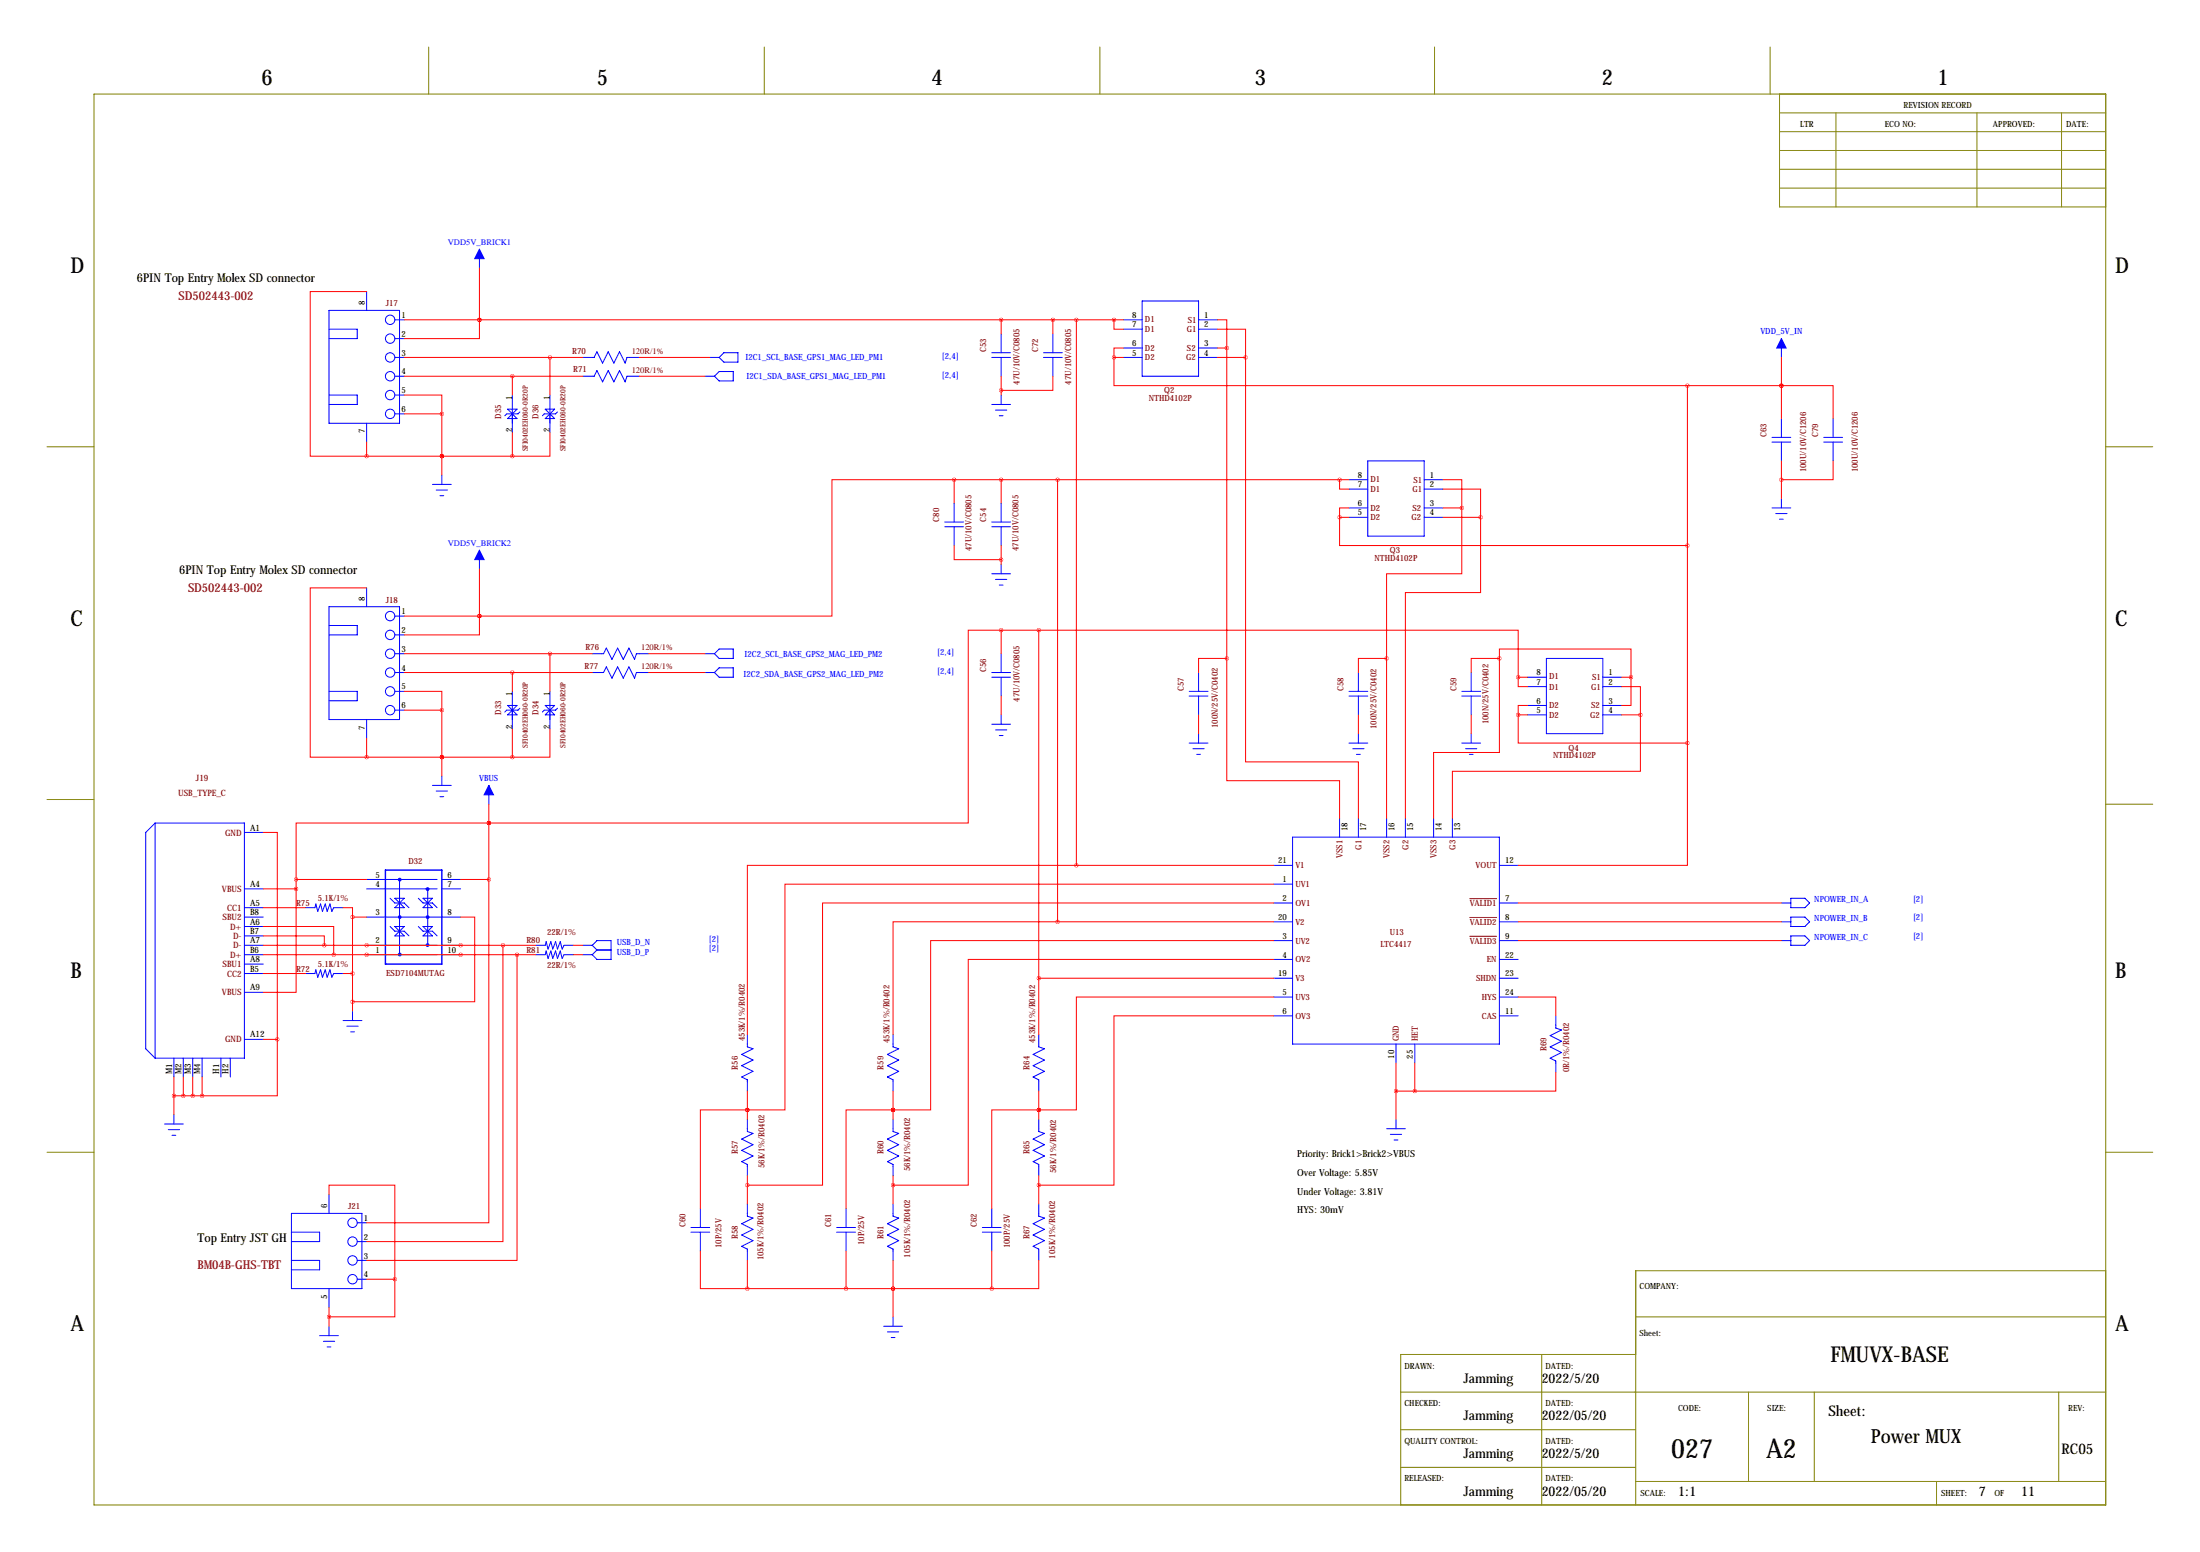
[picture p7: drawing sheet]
<svg xmlns="http://www.w3.org/2000/svg" width="594mm" height="419mm" viewBox="0 0 594 419" stroke-linecap="round" stroke-linejoin="round" font-family="sans-serif">
<g fill="none" stroke="#808000" stroke-width=".27">
<path d="M115.8 12.7v12.7M206.5 12.7v12.7M297.2 12.7v12.7M387.6 12.7v12.7M478.3 12.7v12.7M25.4 25.4h543.6v381h-543.6zM480.8 25.4v30.5h88.2M480.8 30.5h88.2M480.8 35.6h88.2M496.1 30.5v25.4M534.2 30.5v25.4M557 30.5v25.4"/>
<path d="M480.8 40.6h88.2M480.8 45.7h88.2M480.8 50.8h88.2M12.7 120.6h12.7M569 120.6h12.7M12.7 215.9h12.7M569 217.2h12.7M12.7 311.1h12.7M569 311.1h12.7M442 355.6h127M569 343.2h-127v63.2M378.5 375.9h190.5"/>
<path d="M416.6 365.8v40.6M442 365.8h-63.5v40.6M472.4 375.9v24.1M490.2 375.9v24.1M556.3 375.9v24.1M378.5 386.1h63.5M378.5 396.2h63.5M442 400h127M523.2 400v6.4"/>
</g>
<g fill="none" stroke="#00f" stroke-width=".27">
<path d="M99.1 78.7v5.1M129.5 67.3v5.1M88.9 88.9h7.6v2.5h-7.6M88.9 83.8h19v30.5h-19zM106.7 86.4h2.5M106.7 96.5h2.5M106.7 91.4h2.5M157.5 96.5h3l.8-1.5 1.5 3 1.5-3 1.6 3 1.5-3 1.5 3 .5-1.5h3.3M191.8 96.5h2.5M194.3 96.5l1.3-1.3h3.8v2.6h-3.8zM268 96.5h5M268 95.2h5"/>
<path d="M270.5 90.2v5M270.5 96.5v5.1M281.9 96.5h5.1M281.9 95.2h5.1M284.5 90.2v5M284.5 96.5v5.1M303.5 86.4h5.1M303.5 88.9h5.1M303.5 94h5.1M303.5 96.5h5.1M308.6 81.3h15.2v20.3h-15.2zM323.8 86.4h5.1"/>
<path d="M323.8 88.9h5.1M323.8 94h5.1M323.8 96.5h5.1M481.3 91.4v5.1M88.9 106.7h7.6v2.5h-7.6M99.1 114.3v5.1M106.7 101.6h2.5M106.7 106.7h2.5M106.7 111.8h2.5M137.2 110.5l2.5 2.5h-2.5l2.5-2.5zM138.4 106.7v10.1M140.5 111.3l-.5 .5h-3.1l-.5 .5"/>
<path d="M147.3 110.5h2.6l-2.6 2.5h2.6zM148.6 106.7v10.1M150.6 111.3l-.5 .5h-3l-.5 .5M157.5 101.6h3l.8-1.5 1.5 3 1.5-3 1.6 3 1.5-3 1.5 3 .5-1.5h3.3M190.5 101.6h2.5M194.3 100.3h3.8v2.6h-3.8l-1.3-1.3zM268 109.2h5M269 110.7h3M270 112.3h1M270.5 106.7v2.5M478.8 119.4h5.1M478.8 118.1h5.1"/>
<path d="M481.3 113v5.1M481.3 119.4v5.1M492.8 119.4h5M492.8 118.1h5M495.3 113v5.1M495.3 119.4v5.1M116.8 130.8h5.1M117.9 132.3h3M118.9 133.9h1M119.4 128.3v2.5M257.8 135.9v5.1M270.5 135.9v5.1"/>
<path d="M364.5 129.5h5.1M364.5 132.1h5.1M364.5 137.2h5.1M364.5 139.7h5.1M369.6 124.5h15.2v20.3h-15.2zM384.8 129.5h5.1M384.8 132.1h5.1M384.8 137.2h5.1M384.8 139.7h5.1M478.8 137.2h5.1M479.8 138.7h3.1M481.3 134.6v2.6"/>
<path d="M99.1 158.8v5M129.5 148.6v5.1M255.3 142.2h5M255.3 141h5M257.8 142.2v5.1M268 142.2h5M268 141h5M268 154.9h5M269 156.5h3M270 158h1M270.5 142.2v5.1M270.5 152.4v2.5"/>
<path d="M480.8 140.2h1M88.9 163.8h19v30.5h-19zM88.9 168.9h7.6v2.5h-7.6M106.7 171.4h2.5M106.7 166.4h2.5M106.7 176.5h2.5M160 176.5h3.1l.7-1.5 1.6 3.1 1.5-3.1 1.5 3.1 1.5-3.1 1.5 3.1 .6-1.6h3.3M190.5 176.5h2.5M194.3 175.3h3.8v2.5h-3.8l-1.3-1.3zM270.5 176.5v5.1M417.8 177.8h15.3v20.3h-15.3zM88.9 186.7h7.6v2.5h-7.6"/>
<path d="M99.1 194.3v5.1M106.7 181.6h2.5M106.7 186.7h2.5M106.7 191.8h2.5M137.2 190.5h2.5l-2.5 2.5h2.5zM138.4 186.7v10.1M140.5 191.3l-.5 .5h-3.1l-.5 .5M147.3 190.5h2.6l-2.6 2.5h2.6zM148.6 186.7v10.1M150.6 191.3l-.5 .5h-3l-.5 .5M160 181.6h3.1l.7-1.5 1.6 3 1.5-3 1.5 3 1.5-3 1.5 3 .6-1.5h3.3M190.5 181.6h2.5"/>
<path d="M194.3 180.3h3.8v2.6h-3.8l-1.3-1.3zM268 182.9h5M268 181.6h5M268 195.6h5M269 197.1h3M270 198.6h1M270.5 182.9v5.1M270.5 193v2.6M321.3 188h5.1M321.3 186.7h5.1M323.8 181.6v5.1M323.8 188v5"/>
<path d="M323.8 198.1v2.6M364.5 188h5.1M364.5 186.7h5.1M367 181.6v5.1M367 188v5M367 198.1v2.6M395 188h5M395 186.7h5M397.5 181.6v5.1M397.5 188v5M397.5 198.1v2.6M412.7 182.9h5.1"/>
<path d="M412.7 185.4h5.1M412.7 190.5h5.1M412.7 193h5.1M433.1 182.9h5M433.1 185.4h5M433.1 190.5h5M433.1 193h5M116.8 212.1h5.1M117.9 213.6h3M118.9 215.1h1M119.4 209.5v2.6M132.1 212.1v5.1"/>
<path d="M321.3 200.7h5.1M322.3 202.2h3.1M323.3 203.7h1.1M364.5 200.7h5.1M365.5 202.2h3.1M366.5 203.7h1M395 200.7h5M396 202.2h3M397 203.7h1M41.9 222.2h24.1v63.6h-24.1M41.9 222.2v63.6M41.9 222.2l-2.5 2.6v58.4l2.5 2.6"/>
<path d="M66 224.8h5.1M99.1 237.5h19M107.9 237.5v20.3M119.4 237.5h5.1M344.2 233.7h5M344.2 238.8h5M349.2 226.1h55.9v55.8h-55.9zM361.9 221v5.1M367 221v5.1M374.6 221v5.1M379.7 221v5.1M387.3 221v5.1"/>
<path d="M392.4 221v5.1M405.1 233.7h5.1M66 255.3h5.1M66 257.8h5.1M66 252.7h5.1M66 250.2h5.1M66 247.6h5.1M66 245.1h5.1M66 240h5.1M82.5 245.1h2.6l.2-1 .6 2 .7-2 .5 2 .8-2 .5 2 .8-2 .5 2 .5-1h2.5M99.1 255.3h19M99.1 257.8h19"/>
<path d="M99.1 247.6h25.4M99.1 240h19M105.4 242.6l1.3 1.2h2.5l1.3 1.3M105.4 250.2l1.3 1.3h2.5l1.3 1.2M106.7 250.2h2.5l-2.5 2.5h2.5zM106.7 242.6h2.5l-2.5 2.5h2.5zM113 242.6l1.3 1.2h2.5l1.3 1.3M113 250.2l1.3 1.3h2.5l1.3 1.2M114.3 250.2h2.5l-2.5 2.5h2.5zM114.3 242.6h2.5l-2.5 2.5h2.5zM115.6 240v15.3M119.4 255.3h5.1"/>
<path d="M119.4 257.8h5.1M119.4 240h5.1M144.8 255.3h2.5l.3-1 .5 2 .7-2 .6 2 .7-2 .5 2 .8-2 .5 2 .5-1h2.5M144.8 257.8h2.5l.3-1 .5 2 .7-2 .6 2 .7-2 .5 2 .8-2 .5 2 .5-1h2.5M157.5 255.3h2.5M157.5 257.8h2.5M160 255.3l1.3-1.3h3.8v5.1h-3.8l-1.3-1.3M160 255.3l1.3 1.2M161.3 256.5h3.8M161.3 256.5l-1.3 1.3M344.2 243.8h5M344.2 248.9h5"/>
<path d="M344.2 254h5M344.2 259.1h5M405.1 243.8h5.1M405.1 248.9h5.1M405.1 254h5.1M405.1 259.1h5.1M481.3 243.8h2.6M481.3 248.9h2.6M481.3 254h2.6M483.9 252.7h3.8l1.2 1.3-1.2 1.3h-3.8zM483.9 247.6h3.8l1.2 1.3-1.2 1.3h-3.8zM483.9 242.6h3.8l1.2 1.2-1.2 1.3h-3.8z"/>
<path d="M66 268h5.1M66 262.9h5.1M66 260.4h5.1M82.5 262.9h2.6l.2-1 .6 2 .7-2 .5 2 .8-2 .5 2 .8-2 .5 2 .5-1h2.5M92.7 275.6h5.1M93.7 277.1h3.1M94.7 278.6h1.1M95.2 273v2.6M201.9 279.4v3.3l1.6 .5-3.1 1.5 3.1 1.6-3.1 1.5 3.1 1.5-3.1 1.5 1.5 .8v3M241.3 279.4v3.3l1.5 .5-3 1.5 3 1.6-3 1.5 3 1.5-3 1.5 1.5 .8v3M280.7 279.4v3.3l1.5 .5-3.1 1.5 3.1 1.6-3.1 1.5 3.1 1.5-3.1 1.5 1.6 .8v3M344.2 264.2h5"/>
<path d="M344.2 269.2h5M344.2 274.3h5M405.1 264.2h5.1M405.1 269.2h5.1M405.1 274.3h5.1M420.4 274.3v3.3l1.5 .5-3.1 1.6 3.1 1.5-3.1 1.5 3.1 1.5-3.1 1.6 1.6 .7v3.1M47 285.8v5M49.5 285.8v5M52.1 285.8v5M54.6 285.8v5M59.7 285.8v5M62.2 285.8v5"/>
<path d="M66 280.7h5.1M377.2 281.9v5.1M382.3 281.9v5.1M44.4 303.5h5.1M45.5 305.1h3M46.5 306.6h1M47 301v2.5M201.9 302.3v3.3l1.6 .5-3.1 1.5 3.1 1.5-3.1 1.5 3.1 1.6-3.1 1.5 1.5 .8v3M241.3 302.3v3.3l1.5 .5-3 1.5 3 1.5-3 1.5 3 1.6-3 1.5 1.5 .8v3M280.7 302.3v3.3l1.5 .5-3.1 1.5 3.1 1.5-3.1 1.5 3.1 1.6-3.1 1.5 1.6 .8v3M374.6 304.8h5.1M375.7 306.3h3"/>
<path d="M376.7 307.8h1M377.2 302.3v2.5M78.7 332.7h7.7v2.6h-7.7M78.7 327.7h19.1v20.3h-19.1zM88.9 322.6v5.1M96.5 335.3h2.6M96.5 330.2h2.6M186.7 332.7h5.1M186.7 331.5h5.1M189.2 326.4v5.1M189.2 332.7v5.1M201.9 325.1v3.3l1.6 .5-3.1 1.6 3.1 1.5-3.1 1.5 3.1 1.5-3.1 1.5 1.5 .8v3.1"/>
<path d="M226.1 332.7h5M226.1 331.5h5M228.6 326.4v5.1M228.6 332.7v5.1M241.3 325.1v3.3l1.5 .5-3 1.6 3 1.5-3 1.5 3 1.5-3 1.5 1.5 .8v3.1M265.4 332.7h5.1M265.4 331.5h5.1M268 326.4v5.1M268 332.7v5.1M280.7 325.1v3.3l1.5 .5-3.1 1.6 3.1 1.5-3.1 1.5 3.1 1.5-3.1 1.5 1.6 .8v3.1M78.7 340.4h7.7v2.5h-7.7M88.9 348v5.1"/>
<path d="M88.9 358.1v2.6M96.5 340.4h2.6M96.5 345.4h2.6M238.8 358.1h5M239.8 359.7h3M241.3 355.6v2.5M86.4 360.7h5M87.4 362.2h3M88.4 363.7h1M240.8 361.2h1"/>
<circle cx="105.4" cy="91.4" r="1.27"/>
<circle cx="105.4" cy="86.4" r="1.27"/>
<circle cx="105.4" cy="96.5" r="1.27"/>
<circle cx="105.4" cy="106.7" r="1.27"/>
<circle cx="105.4" cy="111.8" r="1.27"/>
<circle cx="105.4" cy="101.6" r="1.27"/>
<circle cx="105.4" cy="176.5" r="1.27"/>
<circle cx="105.4" cy="166.4" r="1.27"/>
<circle cx="105.4" cy="171.4" r="1.27"/>
<circle cx="105.4" cy="186.7" r="1.27"/>
<circle cx="105.4" cy="191.8" r="1.27"/>
<circle cx="105.4" cy="181.6" r="1.27"/>
<circle cx="95.2" cy="330.2" r="1.27"/>
<circle cx="95.2" cy="335.3" r="1.27"/>
<circle cx="95.2" cy="340.4" r="1.27"/>
<circle cx="95.2" cy="345.4" r="1.27"/>
</g>
<path d="M397.1 242.7h7.3M397.1 247.8h7.3M397.1 252.8h7.3" fill="none" stroke="#800000" stroke-width=".27"/>
<path d="M104.1 234.9h15.3v25.5h-15.3z" fill="none" stroke="#00f" stroke-width=".38"/>
<g fill="none" stroke="#00f" stroke-width=".51">
<circle cx="108" cy="237.5" r=".25"/>
<circle cx="108" cy="247.6" r=".25"/>
<circle cx="108" cy="257.8" r=".25"/>
<circle cx="115.5" cy="240.1" r=".25"/>
<circle cx="115.5" cy="247.6" r=".25"/>
<circle cx="115.5" cy="255.2" r=".25"/>
</g>
<g fill="#00f" stroke="#00f" stroke-width=".27">
<path d="M481.3 91.4l1.3 2.6h-2.5z"/>
<path d="M129.5 67.3l1.3 2.6h-2.5z"/>
<path d="M129.5 148.6l1.3 2.5h-2.5z"/>
<path d="M132.1 212.1l1.2 2.5h-2.5z"/>
</g>
<g fill="none" stroke="#f00" stroke-width=".27">
<path d="M99.1 78.7h-15.3v44.5h15.3M129.5 72.4v14M109.2 96.5h48.3M109.2 86.4h194.3M129.5 86.4v5h-20.3M129.5 86.4h.1M148.6 96.5v10.2M172.7 96.5h19.1M270.5 86.4v3.8M284.5 86.4v3.8M290.8 86.4v147.3M301 86.4v2.5h2.5"/>
<path d="M301 96.5v7.6h154.9M301 96.5h2.5M303.5 94h-2.5v2.5M328.9 88.9h7.6v7.6M328.9 86.4h2.6v7.6M328.9 96.5h7.6M328.9 94h2.6M331.5 94v83.8M336.5 96.5v109.2h30.5v15.3M481.3 96.5v16.5M99.1 119.4v3.8M109.2 106.7h10.2v5.1"/>
<path d="M109.2 111.8h10.2M109.2 101.6h48.3M119.4 111.8v16.5M138.4 101.6v5.1M138.4 116.8v6.4M148.6 116.8v6.4h-10.2M172.7 101.6h17.8M270.5 101.6v5.1M284.5 101.6v3.8h-14M455.9 104.1v96.6M455.9 104.1h25.4M481.3 104.1h14v8.9"/>
<path d="M481.3 104.1h.1M99.1 123.2h39.3M119.4 123.2h.1M257.8 129.5h-33v36.9h-95.3M257.8 129.5h106.7M257.8 129.5v6.4M270.5 129.5v6.4M285.8 129.5v119.4M361.9 129.5v2.6h2.6M361.9 139.7v7.6h94M361.9 139.7h2.6M364.5 137.2h-2.6v2.5"/>
<path d="M389.9 129.5h5.1v7.7M389.9 132.1h10.1v7.6M389.9 139.7h10.1M389.9 137.2h5.1M395 137.2v17.7h-20.4v22.9M400 139.7v20.3h-20.3v61M481.3 124.5v10.1M495.3 124.5v5h-14M99.1 158.8h-15.3v45.7h15.3M129.5 153.7v12.7M257.8 147.3v3.8h12.7M270.5 147.3v5.1"/>
<path d="M109.2 166.4h20.3M109.2 176.5h50.8M129.5 166.4v5h-20.3M129.5 166.4h.1M148.6 176.5v10.2M175.3 176.5h15.2M270.5 170.2h-8.9v52h-129.5M270.5 170.2h10.2M270.5 170.2v6.3M280.7 170.2h129.5v12.7M280.7 170.2v109.2M331.5 177.8h-7.7v3.8"/>
<path d="M331.5 177.8v33h30.4v10.2M374.6 177.8h-7.6v3.8M374.6 177.8v43.2M405.1 177.8v25.4h-17.8v17.8M405.1 177.8h-7.6v3.8M405.1 177.8v-2.5h35.6v7.6M99.1 199.4v5.1M109.2 186.7h10.2v5.1M109.2 191.8h10.2M109.2 181.6h50.8M119.4 191.8v17.7M138.4 181.6v5.1"/>
<path d="M138.4 196.8v7.7M148.6 196.8v7.7h-10.2M175.3 181.6h15.2M270.5 188v5M323.8 193v5.1M367 193v5.1M397.5 193v5.1M410.2 182.9v2.5h2.5M410.2 193v7.7h45.7M410.2 182.9h2.5M410.2 193h2.5M412.7 190.5h-2.5v2.5"/>
<path d="M438.1 185.4h5.1v7.6M438.1 182.9h2.6M438.1 193h5.1M440.7 182.9v7.6h-2.6M443.2 193v15.3h-50.8v12.7M99.1 204.5h39.3M119.4 204.5h.1M132.1 217.2v20.3M455.9 200.7v33h-45.7M71.1 224.8h3.8v55.9M80 237.5h19.1M80 237.5v2.5"/>
<path d="M124.5 237.5h7.6M132.1 222.2h.1M132.1 222.2h-52.1v15.3M132.1 237.5v92.7h-33M290.8 233.7h-88.9v45.7M290.8 233.7h53.4M344.2 238.8h-132.1v60.9h-10.2M71.1 250.2h19.1v7.6M71.1 252.7h16.5v2.6M71.1 257.8h73.7M71.1 255.3h73.7M71.1 240h8.9"/>
<path d="M71.1 245.1h11.4M80 240v28h-8.9M92.7 245.1h2.5v2.5M95.2 247.6v25.4M95.2 247.6h3.9M99.1 255.3h.1M99.1 257.8h.1M124.5 247.6h3.8v22.9h-33.1M124.5 255.3h.1M124.5 257.8h.1M135.9 255.3v80h-36.8M139.7 257.8v82.6h-40.6"/>
<path d="M154.9 257.8h2.6M154.9 255.3h2.6M285.8 248.9h-44.5v30.5M285.8 248.9h58.4M344.2 254h-92.7v45.7h-10.2M344.2 259.1h-82.6v60.9h-20.3M344.2 243.8h-122v76.2h-20.3M410.2 248.9h71.1M410.2 243.8h71.1M410.2 254h71.1M71.1 262.9h11.4M92.7 262.9h2.5"/>
<path d="M280.7 264.2h63.5M344.2 269.2h-53.4v30.5h-10.1M344.2 274.3h-43.2v45.7h-20.3M410.2 269.2h10.2v5.1M47 295.9h7.6M47 290.8v10.2M49.5 290.8v5.1M52.1 290.8v5.1M54.6 290.8v5.1M71.1 280.7h3.8M74.9 280.7v15.2h-20.3M201.9 299.7h-12.7v26.7"/>
<path d="M201.9 299.7h.1M201.9 294.6v7.7M241.3 299.7h-12.7v26.7M241.3 299.7h.1M241.3 294.6v7.7M280.7 299.7h-12.7v26.7M280.7 299.7h.1M280.7 294.6v7.7M377.2 287v15.3M377.2 294.6h5.1M382.3 287v7.6M420.4 289.6v5h-38.1"/>
<path d="M201.9 317.5v7.6M241.3 317.5v7.6M280.7 317.5v7.6M88.9 322.6v-2.6h17.8v25.4M189.2 337.8v10.2h12.7M228.6 337.8v10.2M268 337.8v10.2M88.9 353.1v5M99.1 345.4h7.6M106.7 345.4v10.2h-17.8M201.9 340.4v7.6M201.9 348h66.1"/>
<path d="M241.3 348h.1M241.3 340.4v15.2M280.7 340.4v7.6h-12.7"/>
</g>
<path d="M336.5 96.5a.05 .05 0 0 0 .1 0 .05 .05 0 0 0-.1 0zM443.2 193a.05 .05 0 0 0 .1 0 .05 .05 0 0 0-.1 0zM290.8 86.4a.05 .05 0 0 0 .1 0 .05 .05 0 0 0-.1 0zM285.7 129.5a.05 .05 0 0 0 .1 0 .05 .05 0 0 0-.1 0zM331.4 177.8a.05 .05 0 0 0 .1 0 .05 .05 0 0 0-.1 0zM374.6 177.8a.05 .05 0 0 0 .1 0 .05 .05 0 0 0-.1 0zM405.1 177.8a.05 .05 0 0 0 .1 0 .05 .05 0 0 0-.1 0zM280.6 170.2a.05 .05 0 0 0 .1 0 .05 .05 0 0 0-.1 0zM201.9 299.7a.05 .05 0 0 0 .1 0 .05 .05 0 0 0-.1 0zM280.6 299.7a.05 .05 0 0 0 .1 0 .05 .05 0 0 0-.1 0zM280.6 264.2a.05 .05 0 0 0 .1 0 .05 .05 0 0 0-.1 0zM280.6 299.7a.05 .05 0 0 0 .1 0 .05 .05 0 0 0-.1 0zM280.6 320a.05 .05 0 0 0 .1 0 .05 .05 0 0 0-.1 0zM285.7 248.9a.05 .05 0 0 0 .1 0 .05 .05 0 0 0-.1 0zM290.8 233.7a.05 .05 0 0 0 .1 0 .05 .05 0 0 0-.1 0zM201.9 299.7a.05 .05 0 0 0 .1 0 .05 .05 0 0 0-.1 0zM201.9 320a.05 .05 0 0 0 .1 0 .05 .05 0 0 0-.1 0zM201.9 348a.05 .05 0 0 0 .1 0 .05 .05 0 0 0-.1 0zM267.9 348a.05 .05 0 0 0 .1 0 .05 .05 0 0 0-.1 0zM481.3 104.1a.05 .05 0 0 0 .1 0 .05 .05 0 0 0-.1 0zM382.2 294.6a.05 .05 0 0 0 .1 0 .05 .05 0 0 0-.1 0zM331.4 94a.05 .05 0 0 0 .1 0 .05 .05 0 0 0-.1 0zM361.9 129.5a.05 .05 0 0 0 .1 0 .05 .05 0 0 0-.1 0zM361.9 139.7a.05 .05 0 0 0 .1 0 .05 .05 0 0 0-.1 0zM394.9 137.2a.05 .05 0 0 0 .1 0 .05 .05 0 0 0-.1 0zM400 139.7a.05 .05 0 0 0 .1 0 .05 .05 0 0 0-.1 0zM455.9 147.3a.05 .05 0 0 0 .1 0 .05 .05 0 0 0-.1 0zM455.9 104.1a.05 .05 0 0 0 .1 0 .05 .05 0 0 0-.1 0zM455.9 200.7a.05 .05 0 0 0 .1 0 .05 .05 0 0 0-.1 0zM119.3 123.2a.05 .05 0 0 0 .1 0 .05 .05 0 0 0-.1 0zM99 123.2a.05 .05 0 0 0 .1 0 .05 .05 0 0 0-.1 0zM129.5 166.4a.05 .05 0 0 0 .1 0 .05 .05 0 0 0-.1 0zM119.3 191.8a.05 .05 0 0 0 .1 0 .05 .05 0 0 0-.1 0zM119.3 204.5a.05 .05 0 0 0 .1 0 .05 .05 0 0 0-.1 0zM99 204.5a.05 .05 0 0 0 .1 0 .05 .05 0 0 0-.1 0zM129.5 86.4a.05 .05 0 0 0 .1 0 .05 .05 0 0 0-.1 0zM129.5 86.4a.05 .05 0 0 0 .1 0 .05 .05 0 0 0-.1 0zM119.3 111.8a.05 .05 0 0 0 .1 0 .05 .05 0 0 0-.1 0zM129.5 166.4a.05 .05 0 0 0 .1 0 .05 .05 0 0 0-.1 0zM132 222.2a.05 .05 0 0 0 .1 0 .05 .05 0 0 0-.1 0zM106.6 345.4a.05 .05 0 0 0 .1 0 .05 .05 0 0 0-.1 0zM132 222.2a.05 .05 0 0 0 .1 0 .05 .05 0 0 0-.1 0zM87.6 255.3a.05 .05 0 0 0 .1 0 .05 .05 0 0 0-.1 0zM90.1 257.8a.05 .05 0 0 0 .1 0 .05 .05 0 0 0-.1 0zM132 237.5a.05 .05 0 0 0 .1 0 .05 .05 0 0 0-.1 0zM74.9 280.7a.05 .05 0 0 0 .1 0 .05 .05 0 0 0-.1 0zM49.5 295.9a.05 .05 0 0 0 .1 0 .05 .05 0 0 0-.1 0zM52 295.9a.05 .05 0 0 0 .1 0 .05 .05 0 0 0-.1 0zM95.2 270.5a.05 .05 0 0 0 .1 0 .05 .05 0 0 0-.1 0zM95.2 262.9a.05 .05 0 0 0 .1 0 .05 .05 0 0 0-.1 0zM95.2 247.6a.05 .05 0 0 0 .1 0 .05 .05 0 0 0-.1 0zM99 255.3a.05 .05 0 0 0 .1 0 .05 .05 0 0 0-.1 0zM124.4 255.3a.05 .05 0 0 0 .1 0 .05 .05 0 0 0-.1 0zM99 257.8a.05 .05 0 0 0 .1 0 .05 .05 0 0 0-.1 0zM124.4 257.8a.05 .05 0 0 0 .1 0 .05 .05 0 0 0-.1 0zM138.4 181.6a.05 .05 0 0 0 .1 0 .05 .05 0 0 0-.1 0zM119.3 204.5a.05 .05 0 0 0 .1 0 .05 .05 0 0 0-.1 0zM138.4 204.5a.05 .05 0 0 0 .1 0 .05 .05 0 0 0-.1 0zM138.4 101.6a.05 .05 0 0 0 .1 0 .05 .05 0 0 0-.1 0zM119.3 123.2a.05 .05 0 0 0 .1 0 .05 .05 0 0 0-.1 0zM138.4 123.2a.05 .05 0 0 0 .1 0 .05 .05 0 0 0-.1 0zM284.4 86.4a.05 .05 0 0 0 .1 0 .05 .05 0 0 0-.1 0zM481.3 104.1a.05 .05 0 0 0 .1 0 .05 .05 0 0 0-.1 0zM481.3 129.5a.05 .05 0 0 0 .1 0 .05 .05 0 0 0-.1 0z" fill="#f00" stroke="#f00" stroke-width="1"/>
<g font-size="7.3">
<text x="451.6" y="393.7">027</text>
<text x="477.2" y="393.7">A2</text>
</g>
<g font-size="5.9">
<text x="70.6" y="22.9">6</text>
<text x="161.3" y="22.9">5</text>
<text x="251.7" y="22.9">4</text>
<text x="339.1" y="22.9">3</text>
<text x="432.8" y="22.9">2</text>
<text x="523.5" y="22.9">1</text>
<text x="19" y="73.7">D</text>
<text x="571.5" y="73.7">D</text>
<text x="19" y="168.9">C</text>
<text x="571.5" y="168.9">C</text>
<text x="19" y="264.2">B</text>
<text x="571.5" y="264.2">B</text>
<text x="19" y="359.4">A</text>
<text x="571.5" y="359.4">A</text>
<text x="494.6" y="367.8">FMUVX-BASE</text>
</g>
<text font-size="5.3" x="505.5" y="389.6">Power MUX</text>
<g font-size="4">
<text x="494" y="382.3">Sheet:</text>
<text x="557" y="392.5">RC05</text>
</g>
<g font-size="3.6">
<text x="395.4" y="373.4">Jamming</text>
<text x="416.6" y="373.4">2022/5/20</text>
<text x="395.4" y="383.5">Jamming</text>
<text x="416.6" y="383.5">2022/05/20</text>
<text x="395.4" y="393.7">Jamming</text>
<text x="416.6" y="393.7">2022/5/20</text>
<text x="395.4" y="403.9">Jamming</text>
<text x="416.6" y="403.9">2022/05/20</text>
<text x="453.4" y="403.9">1:1</text>
<text x="534.7" y="403.9">7</text>
<text x="546.1" y="403.9">11</text>
</g>
<g font-size="3.3">
<text x="36.9" y="76.2">6PIN Top Entry Molex SD connector</text>
<text x="48.4" y="154.9">6PIN Top Entry Molex SD connector</text>
<text x="53.3" y="335.3">Top Entry JST GH</text>
</g>
<g font-size="3.3" fill="#800000">
<text x="48.3" y="81">SD502443-002</text>
<text x="50.8" y="159.8">SD502443-002</text>
<text x="53.3" y="342.7">BM04B-GHS-TBT</text>
</g>
<g font-size="2.6">
<text x="350.5" y="312.4">Priority: Brick1&gt;Brick2&gt;VBUS</text>
<text x="350.5" y="317.5">Over Voltage: 5.85V</text>
<text x="350.5" y="322.6">Under Voltage: 3.81V</text>
<text x="350.5" y="327.7">HYS: 30mV</text>
</g>
<g font-size="2.4" fill="#800000">
<text x="48.2" y="215">USB_TYPE_C</text>
<text x="52.9" y="210.8">J19</text>
<text x="60.8" y="225.6">GND</text>
<text x="60" y="240.9">VBUS</text>
<text x="61.3" y="245.9">CC1</text>
<text x="60.1" y="248.5">SBU2</text>
<text x="62.2" y="251">D+</text>
<text x="63" y="256.1">D-</text>
<text x="63" y="253.6">D-</text>
<text x="60.1" y="261.2">SBU1</text>
<text x="61.3" y="263.7">CC2</text>
<text x="62.2" y="258.6">D+</text>
<text x="60" y="268.8">VBUS</text>
<text x="60.8" y="281.5">GND</text>
</g>
<g font-size="2.4">
<text x="67.6" y="224.3">A1</text>
<text x="67.6" y="239.5">A4</text>
<text x="67.6" y="244.6">A5</text>
<text x="67.6" y="249.7">A6</text>
<text x="67.6" y="247.1">B8</text>
<text x="67.6" y="257.3">B6</text>
<text x="67.6" y="254.8">A7</text>
<text x="67.6" y="252.2">B7</text>
<text x="67.6" y="262.4">B5</text>
<text x="67.6" y="259.8">A8</text>
<text x="67.6" y="267.5">A9</text>
<text x="67.6" y="280.2">A12</text>
<text x="46.5" y="290.1" transform="rotate(-90 46.5 290.1)">M1</text>
<text x="49" y="290.1" transform="rotate(-90 49 290.1)">M2</text>
<text x="51.6" y="290.1" transform="rotate(-90 51.6 290.1)">M3</text>
<text x="54.1" y="290.1" transform="rotate(-90 54.1 290.1)">M4</text>
<text x="59.2" y="290" transform="rotate(-90 59.2 290)">H1</text>
<text x="61.7" y="290" transform="rotate(-90 61.7 290)">H2</text>
</g>
<g font-size="2.3">
<text x="514.4" y="29.2">REVISION RECORD</text>
<text x="486.4" y="34.3">LTR</text>
<text x="509.3" y="34.3">ECO NO:</text>
<text x="538.5" y="34.3">APPROVED:</text>
<text x="558.3" y="34.3">DATE:</text>
<text x="98.6" y="82.3" transform="rotate(-90 98.6 82.3)">8</text>
<text x="108.5" y="85.9">1</text>
<text x="305.9" y="85.9">8</text>
<text x="305.9" y="88.4">7</text>
<text x="325.4" y="85.9">1</text>
<text x="325.4" y="88.4">2</text>
<text x="108.5" y="90.9">2</text>
<text x="305.9" y="93.5">6</text>
<text x="325.4" y="93.5">3</text>
<text x="108.5" y="96">3</text>
<text x="108.5" y="101.1">4</text>
<text x="305.9" y="96">5</text>
<text x="325.4" y="96">4</text>
<text x="108.5" y="106.2">5</text>
<text x="138.4" y="108" transform="rotate(-90 138.4 108)">1</text>
<text x="148.6" y="108" transform="rotate(-90 148.6 108)">1</text>
<text x="108.5" y="111.3">6</text>
<text x="98.6" y="117" transform="rotate(-90 98.6 117)">7</text>
<text x="138.4" y="116.8" transform="rotate(-90 138.4 116.8)">2</text>
<text x="148.6" y="116.8" transform="rotate(-90 148.6 116.8)">2</text>
<text x="366.9" y="129">8</text>
<text x="366.9" y="131.6">7</text>
<text x="386.3" y="129">1</text>
<text x="386.3" y="131.6">2</text>
<text x="366.9" y="136.7">6</text>
<text x="386.3" y="136.7">3</text>
<text x="366.9" y="139.2">5</text>
<text x="386.3" y="139.2">4</text>
<text x="98.6" y="162.3" transform="rotate(-90 98.6 162.3)">8</text>
<text x="108.5" y="165.9">1</text>
<text x="108.5" y="170.9">2</text>
<text x="108.5" y="176">3</text>
<text x="108.5" y="181.1">4</text>
<text x="415.1" y="182.4">8</text>
<text x="415.1" y="184.9">7</text>
<text x="434.6" y="182.4">1</text>
<text x="434.6" y="184.9">2</text>
<text x="108.5" y="186.2">5</text>
<text x="108.5" y="191.3">6</text>
<text x="138.4" y="188" transform="rotate(-90 138.4 188)">1</text>
<text x="148.6" y="188" transform="rotate(-90 148.6 188)">1</text>
<text x="415.1" y="190">6</text>
<text x="434.6" y="190">3</text>
<text x="98.6" y="197" transform="rotate(-90 98.6 197)">7</text>
<text x="138.4" y="196.8" transform="rotate(-90 138.4 196.8)">2</text>
<text x="148.6" y="196.8" transform="rotate(-90 148.6 196.8)">2</text>
<text x="415.1" y="192.5">5</text>
<text x="434.6" y="192.5">4</text>
<text x="364.1" y="224.5" transform="rotate(-90 364.1 224.5)">18</text>
<text x="369.2" y="224.5" transform="rotate(-90 369.2 224.5)">17</text>
<text x="376.8" y="224.5" transform="rotate(-90 376.8 224.5)">16</text>
<text x="381.9" y="224.5" transform="rotate(-90 381.9 224.5)">15</text>
<text x="389.5" y="224.5" transform="rotate(-90 389.5 224.5)">14</text>
<text x="394.6" y="224.5" transform="rotate(-90 394.6 224.5)">13</text>
<text x="345.4" y="233.2">21</text>
<text x="406.7" y="233.2">12</text>
<text x="101.4" y="239.5">4</text>
<text x="101.4" y="237">5</text>
<text x="120.9" y="237">6</text>
<text x="120.9" y="239.5">7</text>
<text x="346.5" y="238.3">1</text>
<text x="346.5" y="243.3">2</text>
<text x="406.7" y="243.3">7</text>
<text x="101.4" y="247.1">3</text>
<text x="120.9" y="247.1">8</text>
<text x="345.4" y="248.4">20</text>
<text x="406.7" y="248.4">8</text>
<text x="101.4" y="257.3">1</text>
<text x="101.4" y="254.8">2</text>
<text x="120.9" y="254.8">9</text>
<text x="120.9" y="257.3">10</text>
<text x="346.5" y="253.5">3</text>
<text x="406.7" y="253.5">9</text>
<text x="345.4" y="263.7">19</text>
<text x="346.5" y="258.6">4</text>
<text x="406.7" y="263.7">23</text>
<text x="406.7" y="258.6">22</text>
<text x="346.5" y="268.7">5</text>
<text x="406.7" y="268.7">24</text>
<text x="346.5" y="273.8">6</text>
<text x="406.7" y="273.8">11</text>
<text x="376.7" y="285.8" transform="rotate(-90 376.7 285.8)">10</text>
<text x="381.8" y="285.8" transform="rotate(-90 381.8 285.8)">25</text>
<text x="88.4" y="326.1" transform="rotate(-90 88.4 326.1)">6</text>
<text x="98.3" y="329.7">1</text>
<text x="98.3" y="334.8">2</text>
<text x="98.3" y="339.9">3</text>
<text x="98.3" y="344.9">4</text>
<text x="443" y="348">COMPANY:</text>
<text x="88.4" y="350.7" transform="rotate(-90 88.4 350.7)">5</text>
<text x="443" y="360.7">Sheet:</text>
<text x="379.5" y="369.6">DRAWN:</text>
<text x="417.6" y="369.6">DATED:</text>
<text x="379.5" y="379.7">CHECKED:</text>
<text x="417.6" y="379.7">DATED:</text>
<text x="453.4" y="381">CODE:</text>
<text x="477.5" y="381">SIZE:</text>
<text x="558.8" y="381">REV:</text>
<text x="379.5" y="389.9">QUALITY CONTROL:</text>
<text x="417.6" y="389.9">DATED:</text>
<text x="379.5" y="400">RELEASED:</text>
<text x="417.6" y="400">DATED:</text>
<text x="443.2" y="403.9">SCALE:</text>
<text x="524.5" y="403.9">SHEET:</text>
<text x="538.9" y="403.9">OF</text>
</g>
<g font-size="2.3" fill="#00f">
<text x="121" y="66">VDD5V_BRICK1</text>
<text x="475.7" y="90.2">VDD_5V_IN</text>
<text x="201.4" y="97.3">I2C1_SCL_BASE_GPS1_MAG_LED_PM1</text>
<text x="254.5" y="96.9">[2,4]</text>
<text x="254.5" y="101.9">[2,4]</text>
<text x="201.7" y="102.4">I2C1_SDA_BASE_GPS1_MAG_LED_PM1</text>
<text x="121" y="147.3">VDD5V_BRICK2</text>
<text x="201.2" y="177.3">I2C2_SCL_BASE_GPS2_MAG_LED_PM2</text>
<text x="253.2" y="176.9">[2,4]</text>
<text x="200.9" y="182.9">I2C2_SDA_BASE_GPS2_MAG_LED_PM2</text>
<text x="253.2" y="182">[2,4]</text>
<text x="129.5" y="210.8">VBUS</text>
<text x="490.2" y="243.6">NPOWER_IN_A</text>
<text x="516.9" y="243.7">[2]</text>
<text x="490.2" y="248.7">NPOWER_IN_B</text>
<text x="516.9" y="248.5">[2]</text>
<text x="166.6" y="257.8">USB_D_P</text>
<text x="166.6" y="255.3">USB_D_N</text>
<text x="191.5" y="256.9">[2]</text>
<text x="191.5" y="254.3">[2]</text>
<text x="490.2" y="253.7">NPOWER_IN_C</text>
<text x="516.9" y="253.6">[2]</text>
</g>
<g font-size="2.3" fill="#800000">
<text x="104.2" y="82.7">J17</text>
<text x="309.4" y="86.9">D1</text>
<text x="309.4" y="89.7">D1</text>
<text x="320.7" y="89.7">G1</text>
<text x="321" y="87.2">S1</text>
<text x="154.6" y="95.5">R70</text>
<text x="170.7" y="95.6">120R/1%</text>
<text x="266.5" y="95.1" transform="rotate(-90 266.5 95.1)">C53</text>
<text x="280.5" y="95.1" transform="rotate(-90 280.5 95.1)">C72</text>
<text x="309.4" y="94.8">D2</text>
<text x="320.7" y="94.8">S2</text>
<text x="154.9" y="100.6">R71</text>
<text x="170.7" y="100.6">120R/1%</text>
<text x="309.4" y="97.3">D2</text>
<text x="320.5" y="97.3">G2</text>
<text x="275.4" y="103.8" transform="rotate(-90 275.4 103.8)">47U/10V/C0805</text>
<text x="289.4" y="103.8" transform="rotate(-90 289.4 103.8)">47U/10V/C0805</text>
<text x="314.6" y="106.2">Q2</text>
<text x="135.4" y="113" transform="rotate(-90 135.4 113)">D35</text>
<text x="145.5" y="113" transform="rotate(-90 145.5 113)">D36</text>
<text x="310.4" y="108.3">NTHD4102P</text>
<text x="477.3" y="118" transform="rotate(-90 477.3 118)">C63</text>
<text x="491.3" y="118" transform="rotate(-90 491.3 118)">C79</text>
<text x="370.3" y="130.1">D1</text>
<text x="381.9" y="130.3">S1</text>
<text x="488" y="127.6" transform="rotate(-90 488 127.6)">100U/10V/C1206</text>
<text x="502" y="127.6" transform="rotate(-90 502 127.6)">100U/10V/C1206</text>
<text x="370.3" y="132.9">D1</text>
<text x="370.3" y="138">D2</text>
<text x="381.7" y="132.9">G1</text>
<text x="381.7" y="138">S2</text>
<text x="253.8" y="140.8" transform="rotate(-90 253.8 140.8)">C80</text>
<text x="266.5" y="140.8" transform="rotate(-90 266.5 140.8)">C54</text>
<text x="370.3" y="140.5">D2</text>
<text x="381.4" y="140.5">G2</text>
<text x="262.5" y="148.8" transform="rotate(-90 262.5 148.8)">47U/10V/C0805</text>
<text x="275.2" y="148.8" transform="rotate(-90 275.2 148.8)">47U/10V/C0805</text>
<text x="375.6" y="149.4">Q3</text>
<text x="371.4" y="151.5">NTHD4102P</text>
<text x="104.2" y="162.7">J18</text>
<text x="158.2" y="175.5">R76</text>
<text x="173.2" y="175.6">120R/1%</text>
<text x="157.9" y="180.6">R77</text>
<text x="173.2" y="180.6">120R/1%</text>
<text x="266.5" y="181.5" transform="rotate(-90 266.5 181.5)">C56</text>
<text x="418.6" y="183.4">D1</text>
<text x="430.2" y="183.7">S1</text>
<text x="275.4" y="189.4" transform="rotate(-90 275.4 189.4)">47U/10V/C0805</text>
<text x="319.8" y="186.6" transform="rotate(-90 319.8 186.6)">C57</text>
<text x="363" y="186.6" transform="rotate(-90 363 186.6)">C58</text>
<text x="393.5" y="186.6" transform="rotate(-90 393.5 186.6)">C59</text>
<text x="418.6" y="186.2">D1</text>
<text x="418.6" y="191.3">D2</text>
<text x="429.9" y="186.2">G1</text>
<text x="429.9" y="191.3">S2</text>
<text x="135.4" y="193" transform="rotate(-90 135.4 193)">D33</text>
<text x="145.5" y="193" transform="rotate(-90 145.5 193)">D34</text>
<text x="329" y="196.6" transform="rotate(-90 329 196.6)">100N/25V/C0402</text>
<text x="371.9" y="196.9" transform="rotate(-90 371.9 196.9)">100N/25V/C0402</text>
<text x="402.2" y="195.6" transform="rotate(-90 402.2 195.6)">100N/25V/C0402</text>
<text x="418.6" y="193.8">D2</text>
<text x="429.7" y="193.8">G2</text>
<text x="423.8" y="202.7">Q4</text>
<text x="419.7" y="204.8">NTHD4102P</text>
<text x="110.4" y="233.4">D32</text>
<text x="362.8" y="231.7" transform="rotate(-90 362.8 231.7)">VSS1</text>
<text x="367.8" y="229.5" transform="rotate(-90 367.8 229.5)">G1</text>
<text x="375.5" y="231.7" transform="rotate(-90 375.5 231.7)">VSS2</text>
<text x="380.5" y="229.5" transform="rotate(-90 380.5 229.5)">G2</text>
<text x="388.2" y="231.7" transform="rotate(-90 388.2 231.7)">VSS3</text>
<text x="393.2" y="229.5" transform="rotate(-90 393.2 229.5)">G3</text>
<text x="350" y="234.5">V1</text>
<text x="350" y="239.6">UV1</text>
<text x="398.7" y="234.5">VOUT</text>
<text x="80" y="244.6">R75</text>
<text x="85.9" y="243.3">5.1K/1%</text>
<text x="350" y="244.6">OV1</text>
<text x="397.1" y="244.6">VALID1</text>
<text x="350" y="249.7">V2</text>
<text x="397.1" y="249.7">VALID2</text>
<text x="142.2" y="254.8">R80</text>
<text x="142.2" y="257.3">R81</text>
<text x="147.8" y="252.5">22R/1%</text>
<text x="350" y="254.8">UV2</text>
<text x="373" y="255.6">LTC4417</text>
<text x="375.5" y="252.5">U13</text>
<text x="397.1" y="254.8">VALID3</text>
<text x="80" y="262.4">R72</text>
<text x="85.9" y="261.1">5.1K/1%</text>
<text x="104.4" y="263.5">ESD7104MUTAG</text>
<text x="147.8" y="261.4">22R/1%</text>
<text x="350" y="259.9">OV2</text>
<text x="401.7" y="259.9">EN</text>
<text x="350" y="265">V3</text>
<text x="398.8" y="265">SHDN</text>
<text x="350" y="270">UV3</text>
<text x="350" y="275.1">OV3</text>
<text x="400.4" y="270">HYS</text>
<text x="400.4" y="275.1">CAS</text>
<text x="201.3" y="281.2" transform="rotate(-90 201.3 281.2)">453K/1%/R0402</text>
<text x="240.4" y="281.7" transform="rotate(-90 240.4 281.7)">453K/1%/R0402</text>
<text x="279.7" y="281.7" transform="rotate(-90 279.7 281.7)">453K/1%/R0402</text>
<text x="378" y="281.2" transform="rotate(-90 378 281.2)">GND</text>
<text x="383.1" y="281.2" transform="rotate(-90 383.1 281.2)">HET</text>
<text x="417.8" y="283.8" transform="rotate(-90 417.8 283.8)">R69</text>
<text x="199.4" y="288.9" transform="rotate(-90 199.4 288.9)">R56</text>
<text x="238.8" y="288.9" transform="rotate(-90 238.8 288.9)">R59</text>
<text x="278.1" y="288.9" transform="rotate(-90 278.1 288.9)">R64</text>
<text x="424" y="289.6" transform="rotate(-90 424 289.6)">0R/1%/R0402</text>
<text x="199.4" y="311.7" transform="rotate(-90 199.4 311.7)">R57</text>
<text x="238.8" y="311.7" transform="rotate(-90 238.8 311.7)">R60</text>
<text x="278.1" y="311.7" transform="rotate(-90 278.1 311.7)">R65</text>
<text x="206.6" y="315.5" transform="rotate(-90 206.6 315.5)">56K/1%/R0402</text>
<text x="246" y="316.2" transform="rotate(-90 246 316.2)">56K/1%/R0402</text>
<text x="285.3" y="316.7" transform="rotate(-90 285.3 316.7)">56K/1%/R0402</text>
<text x="94.1" y="326.5">J21</text>
<text x="185.2" y="331.3" transform="rotate(-90 185.2 331.3)">C60</text>
<text x="199.4" y="334.6" transform="rotate(-90 199.4 334.6)">R58</text>
<text x="224.6" y="331.3" transform="rotate(-90 224.6 331.3)">C61</text>
<text x="238.8" y="334.6" transform="rotate(-90 238.8 334.6)">R61</text>
<text x="264" y="331.3" transform="rotate(-90 264 331.3)">C62</text>
<text x="278.1" y="334.6" transform="rotate(-90 278.1 334.6)">R67</text>
<text x="194.9" y="337" transform="rotate(-90 194.9 337)">10P/25V</text>
<text x="206.3" y="340.4" transform="rotate(-90 206.3 340.4)">105K/1%/R0402</text>
<text x="233.5" y="336.3" transform="rotate(-90 233.5 336.3)">10P/25V</text>
<text x="246" y="339.6" transform="rotate(-90 246 339.6)">105K/1%/R0402</text>
<text x="272.9" y="337.1" transform="rotate(-90 272.9 337.1)">100P/25V</text>
<text x="285.1" y="339.9" transform="rotate(-90 285.1 339.9)">105K/1%/R0402</text>
</g>
<g font-size="2" fill="#800000">
<text x="142.6" y="121.9" transform="rotate(-90 142.6 121.9)">SFI0402EH060-0R20P</text>
<text x="152.8" y="121.9" transform="rotate(-90 152.8 121.9)">SFI0402EH060-0R20P</text>
<text x="142.6" y="201.9" transform="rotate(-90 142.6 201.9)">SFI0402EH060-0R20P</text>
<text x="152.8" y="201.9" transform="rotate(-90 152.8 201.9)">SFI0402EH060-0R20P</text>
</g>
</svg>
